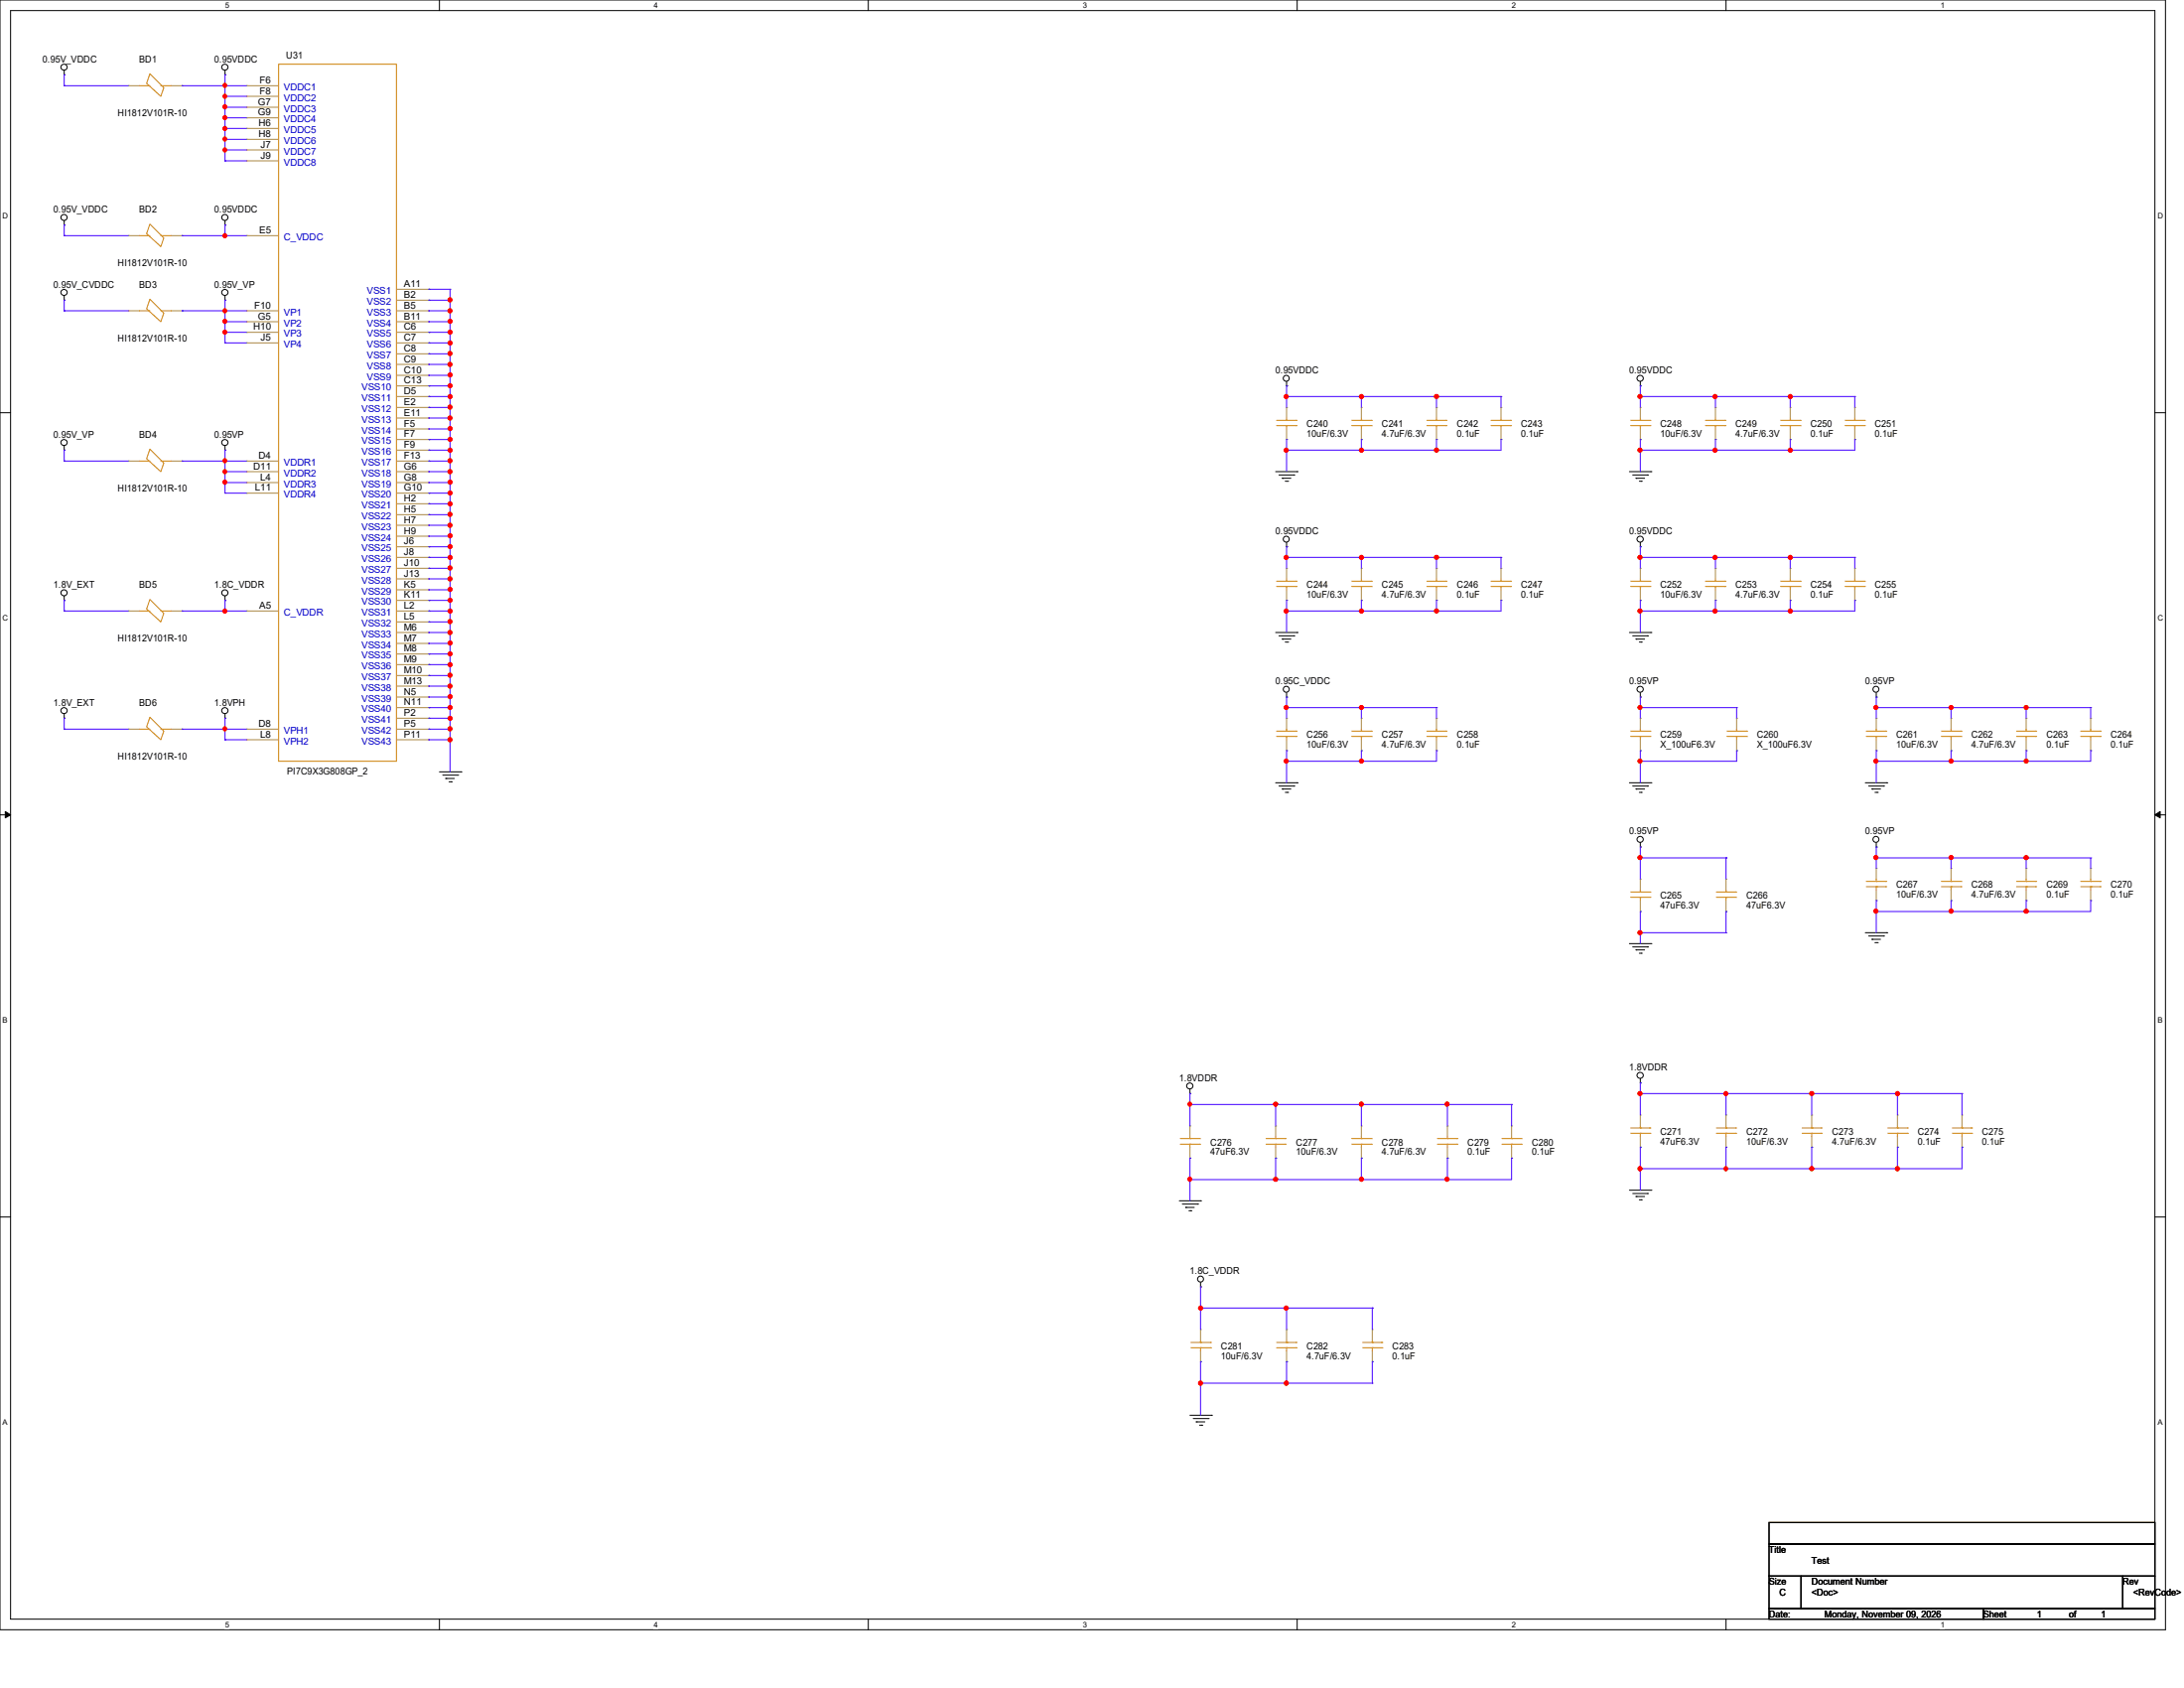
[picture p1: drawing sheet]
<svg xmlns="http://www.w3.org/2000/svg" width="279mm" height="216mm" viewBox="0 0 279 216" stroke-linecap="round" stroke-linejoin="round" font-family="sans-serif">
<path d="M0 0h277v208.4h-277zM1.4 1.4h274.3v205.7h-274.3z" fill="none" stroke="#000" stroke-width=".13"/>
<g fill="#fff">
<path d="M28.8 .1h.5v1.1h-.5z"/>
<path d="M28.8 207.2h.5v1.1h-.5z"/>
</g>
<path d="M56.2 0v1.4M56.2 207.1v1.3" fill="none" stroke="#000" stroke-width=".13"/>
<g fill="#fff">
<path d="M83.7 .1h.5v1.1h-.5z"/>
<path d="M83.7 207.2h.5v1.1h-.5z"/>
</g>
<path d="M111.1 0v1.4M111.1 207.1v1.3" fill="none" stroke="#000" stroke-width=".13"/>
<g fill="#fff">
<path d="M138.5 .1h.6v1.1h-.6z"/>
<path d="M138.5 207.2h.6v1.1h-.6z"/>
</g>
<path d="M165.9 0v1.4M165.9 207.1v1.3" fill="none" stroke="#000" stroke-width=".13"/>
<g fill="#fff">
<path d="M193.4 .1h.5v1.1h-.5z"/>
<path d="M193.4 207.2h.5v1.1h-.5z"/>
</g>
<path d="M220.8 0v1.4M220.8 207.1v1.3" fill="none" stroke="#000" stroke-width=".13"/>
<g fill="#fff">
<path d="M248.2 .1h.6v1.1h-.6z"/>
<path d="M248.2 207.2h.6v1.1h-.6z"/>
<path d="M.3 27.1h.8v1.1h-.8z"/>
<path d="M276 27.1h.7v1.1h-.7z"/>
<path d="M.3 78.5h.8v1.1h-.8z"/>
<path d="M276 78.5h.7v1.1h-.7z"/>
</g>
<path d="M0 52.8h1.4M275.7 52.8h1.3" fill="none" stroke="#000" stroke-width=".13"/>
<g fill="#fff">
<path d="M.3 129.9h.7v1.1h-.7z"/>
<path d="M276 129.9h.6v1.1h-.6z"/>
</g>
<path d="M0 104.2h1.4M275.7 104.2h1.3" fill="none" stroke="#000" stroke-width=".13"/>
<path d="M.7 103.8l.7 .4-.7 .4zM275.7 104.2l.7-.4v.8z" fill="#000" stroke="#000" stroke-width=".13"/>
<g fill="#fff">
<path d="M.3 181.4h.7v1.1h-.7z"/>
<path d="M276 181.4h.6v1.1h-.6z"/>
</g>
<g fill="none" stroke="#000" stroke-width=".13">
<path d="M8.2 9.6h.1M8.2 9v.6M28.8 9.6h.1M28.8 9v.6M8.2 28.8h.1M8.2 38.4h.1M8.2 28.2v.6M8.2 37.8v.6M28.8 28.8h.1M28.8 38.4h.1M28.8 28.2v.6M28.8 37.8v.6"/>
<path d="M8.2 57.6h.1M8.2 57v.6M28.8 57.6h.1M28.8 57v.6M164.6 49.4h.1M164.6 48.8v.6M209.8 49.4h.1M209.8 48.8v.6M8.2 76.8h.1M8.2 76.2v.6M28.8 76.8h.1M28.8 76.2v.6"/>
<path d="M163.2 60.3h2.7M163.6 60.7h1.9M164 61.2h.1M164 61.2h1.1M164.4 61.6h.3M164.6 69.9h.1M164.6 69.4v.5M164.7 61.6h.1M165.5 60.7h.1M165.9 60.3h.1M208.4 60.3h2.8M208.9 60.7h1.9"/>
<path d="M209.3 61.2h.1M209.3 61.2h1.1M209.7 61.6h.3M209.8 69.9h.1M209.8 69.4v.5M210 61.6h.1M210.8 60.7h.1M211.2 60.3h.1M8.2 91.9h.1M8.2 91.3v.6M28.8 91.9h.1M28.8 91.3v.6"/>
<path d="M56.2 98.7h2.8M56.6 99.1h1.9M57 99.6h.1M57 99.6h1.1M57.4 100h.3M57.7 100h.1M58.5 99.1h.1M59 98.7h.1M163.2 80.9h2.7M163.6 81.3h1.9M164 81.7h.1M164 81.7h1.1"/>
<path d="M164.4 82.1h.3M164.6 89.2h.1M164.6 88.6v.6M164.7 82.1h.1M165.5 81.3h.1M165.9 80.9h.1M208.4 80.9h2.8M208.9 81.3h1.9M209.3 81.7h.1M209.3 81.7h1.1M209.7 82.1h.3M209.8 89.2h.1"/>
<path d="M209.8 88.6v.6M210 82.1h.1M210.8 81.3h.1M211.2 80.9h.1M240 89.2h.1M240 88.6v.6M163.2 100.1h2.7M163.6 100.5h1.9M164 100.9h.1M164 100.9h1.1M164.4 101.3h.3M164.7 101.3h.1"/>
<path d="M165.5 100.5h.1M165.9 100.1h.1M208.4 100.1h2.8M208.9 100.5h1.9M209.3 100.9h.1M209.3 100.9h1.1M209.7 101.3h.3M209.8 108.3h.1M209.8 107.8v.5M210 101.3h.1M210.8 100.5h.1M211.2 100.1h.1"/>
<path d="M238.6 100.1h2.8M238.6 119.3h2.8M239.1 100.5h1.9M239.1 119.7h1.9M239.5 100.9h.1M239.5 100.9h1.1M239.9 101.3h.3M240 108.3h.1M240 107.8v.5M240.2 101.3h.1M241 100.5h.1M241 119.7h.1"/>
<path d="M241.4 100.1h.1M241.4 119.3h.1M152.2 139.9h.1M152.2 139.3v.6M208.4 120.7h2.8M208.9 121.1h1.9M209.3 121.5h.1M209.3 121.5h1.1M209.7 121.9h.3M209.8 138.5h.1M209.8 138v.5M210 121.9h.1"/>
<path d="M210.8 121.1h.1M211.2 120.7h.1M239.5 120.1h.1M239.5 120.1h1.1M239.9 120.6h.3M240.2 120.6h.1M0 155.7h1.4M150.9 153.6h2.7M151.3 154h1.9M151.7 154.4h.1M151.7 154.4h1.1M152.1 154.9h.3"/>
<path d="M152.4 154.9h.1M153.2 154h.1M153.6 153.6h.1M208.4 152.2h2.8M208.9 152.7h1.9M209.3 153h.1M209.3 153h1.1M209.7 153.5h.3M210 153.5h.1M210.8 152.7h.1M211.2 152.2h.1M275.7 155.7h1.3"/>
<path d="M153.6 164.6h.1M153.6 164v.6M152.2 181h2.8M152.7 181.4h1.9M153 181.9h.1M153 181.9h1.1M153.5 182.3h.3M153.8 182.3h.1M154.6 181.4h.1M155 181h.1M226.3 194.7h49.4v2.8h-49.4zM226.3 197.5h49.4v4.1h-49.4z"/>
<path d="M226.3 201.6h4.1v4.1h-4.1zM226.3 205.7h27.4v1.4h-27.4zM230.4 201.6h41.2v4.1h-41.2zM253.7 205.7h22v1.4h-22zM271.6 201.6h4.1v4.1h-4.1z"/>
<circle cx="8.2" cy="8.6" r=".39"/>
<circle cx="28.8" cy="8.6" r=".39"/>
<circle cx="8.2" cy="27.8" r=".39"/>
<circle cx="8.2" cy="37.4" r=".39"/>
<circle cx="28.8" cy="37.4" r=".39"/>
<circle cx="28.8" cy="27.8" r=".39"/>
<circle cx="8.2" cy="56.6" r=".39"/>
<circle cx="28.8" cy="56.6" r=".39"/>
<circle cx="164.5" cy="48.4" r=".38"/>
<circle cx="209.8" cy="48.4" r=".39"/>
<circle cx="8.2" cy="75.8" r=".39"/>
<circle cx="28.8" cy="75.8" r=".39"/>
<circle cx="164.5" cy="69" r=".38"/>
<circle cx="209.8" cy="69" r=".39"/>
<circle cx="8.2" cy="90.9" r=".39"/>
<circle cx="28.8" cy="90.9" r=".39"/>
<circle cx="164.5" cy="88.2" r=".38"/>
<circle cx="209.8" cy="88.2" r=".39"/>
<circle cx="240" cy="88.2" r=".38"/>
<circle cx="209.8" cy="107.4" r=".39"/>
<circle cx="240" cy="107.4" r=".38"/>
<circle cx="152.2" cy="138.9" r=".39"/>
<circle cx="209.8" cy="137.5" r=".39"/>
<circle cx="153.6" cy="163.6" r=".38"/>
</g>
<g fill="none" stroke="#cc8006" stroke-width=".13">
<path d="M17.8 11h1.4M19.2 9.4l1.8 1.8-.4 1.1-1.8-1.6zM20.6 11h1.3M35.6 8.2h15.1v89.2h-15.1zM17.8 30.1h1.4M17.8 39.8h1.4M19.2 28.7l1.8 1.7-.4 1.1-1.8-1.6zM19.2 38.3l1.8 1.7-.4 1.1-1.8-1.6zM20.6 30.1h1.3M20.6 39.8h1.3M17.8 59h1.4M19.2 57.4l1.8 1.8-.4 1.1-1.8-1.6z"/>
<path d="M20.6 59h1.3M163.3 54.4h2.5M163.3 53.8h2.5M164.6 53.8h.1M164.6 54.4h.1M164.6 53.5v.3M164.6 54.4v.5M165.8 54.4h.1M165.8 53.8h.1M172.9 54.4h2.5M172.9 53.8h2.5M174.2 53.8h.1"/>
<path d="M174.2 54.4h.1M174.2 53.5v.3M174.2 54.4v.5M175.4 54.4h.1M175.4 53.8h.1M182.5 54.4h2.5M182.5 53.8h2.5M183.8 53.8h.1M183.8 54.4h.1M183.8 53.5v.3M183.8 54.4v.5M185 54.4h.1"/>
<path d="M185 53.8h.1M190.8 54.4h2.5M190.8 53.8h2.5M192 53.8h.1M192 54.4h.1M192 53.5v.3M192 54.4v.5M193.3 54.4h.1M193.3 53.8h.1M208.6 54.4h2.5M208.6 53.8h2.5M209.8 53.8h.1"/>
<path d="M209.8 54.4h.1M209.8 53.5v.3M209.8 54.4v.5M211.1 54.4h.1M211.1 53.8h.1M218.2 54.4h2.5M218.2 53.8h2.5M219.5 53.8h.1M219.5 54.4h.1M219.5 53.5v.3M219.5 54.4v.5M220.7 54.4h.1"/>
<path d="M220.7 53.8h.1M227.8 54.4h2.5M227.8 53.8h2.5M229 53.8h.1M229 54.4h.1M229 53.5v.3M229 54.4v.5M230.3 54.4h.1M230.3 53.8h.1M236.1 54.4h2.4M236.1 53.8h2.4M237.3 53.8h.1"/>
<path d="M237.3 54.4h.1M237.3 53.5v.3M237.3 54.4v.5M238.5 54.4h.1M238.5 53.8h.1M17.8 78.1h1.4M19.2 76.7l1.8 1.7-.4 1.1-1.8-1.6zM20.6 78.1h1.3M163.3 75h2.5M163.3 74.3h2.5M164.6 74.3h.1M164.6 75h.1"/>
<path d="M164.6 74v.3M164.6 75v.4M165.8 75h.1M165.8 74.3h.1M172.9 75h2.5M172.9 74.3h2.5M174.2 74.3h.1M174.2 75h.1M174.2 74v.3M174.2 75v.4M175.4 75h.1M175.4 74.3h.1"/>
<path d="M182.5 75h2.5M182.5 74.3h2.5M183.8 74.3h.1M183.8 75h.1M183.8 74v.3M183.8 75v.4M185 75h.1M185 74.3h.1M190.8 75h2.5M190.8 74.3h2.5M192 74.3h.1M192 75h.1"/>
<path d="M192 74v.3M192 75v.4M193.3 75h.1M193.3 74.3h.1M208.6 75h2.5M208.6 74.3h2.5M209.8 74.3h.1M209.8 75h.1M209.8 74v.3M209.8 75v.4M211.1 75h.1M211.1 74.3h.1"/>
<path d="M218.2 75h2.5M218.2 74.3h2.5M219.5 74.3h.1M219.5 75h.1M219.5 74v.3M219.5 75v.4M220.7 75h.1M220.7 74.3h.1M227.8 75h2.5M227.8 74.3h2.5M229 74.3h.1M229 75h.1"/>
<path d="M229 74v.3M229 75v.4M230.3 75h.1M230.3 74.3h.1M236.1 75h2.4M236.1 74.3h2.4M237.3 74.3h.1M237.3 75h.1M237.3 74v.3M237.3 75v.4M238.5 75h.1M238.5 74.3h.1"/>
<path d="M17.8 93.3h1.4M19.2 91.7l1.8 1.8-.4 1.1-1.8-1.6zM20.6 93.3h1.3M163.3 94.2h2.5M163.3 93.5h2.5M164.6 93.5h.1M164.6 94.2h.1M164.6 93.3v.2M164.6 94.2v.4M165.8 94.2h.1M165.8 93.5h.1M172.9 94.2h2.5"/>
<path d="M172.9 93.5h2.5M174.2 93.5h.1M174.2 94.2h.1M174.2 93.3v.2M174.2 94.2v.4M175.4 94.2h.1M175.4 93.5h.1M182.5 94.2h2.5M182.5 93.5h2.5M183.8 93.5h.1M183.8 94.2h.1M183.8 93.3v.2"/>
<path d="M183.8 94.2v.4M185 94.2h.1M185 93.5h.1M208.6 94.2h2.5M208.6 93.5h2.5M209.8 93.5h.1M209.8 94.2h.1M209.8 93.3v.2M209.8 94.2v.4M211.1 94.2h.1M211.1 93.5h.1M220.9 94.2h2.5"/>
<path d="M220.9 93.5h2.5M222.2 93.5h.1M222.2 94.2h.1M222.2 93.3v.2M222.2 94.2v.4M223.4 94.2h.1M223.4 93.5h.1M238.8 94.2h2.5M238.8 93.5h2.5M240 93.5h.1M240 94.2h.1M240 93.3v.2"/>
<path d="M240 94.2v.4M241.3 94.2h.1M241.3 93.5h.1M248.4 94.2h2.5M248.4 93.5h2.5M249.6 93.5h.1M249.6 94.2h.1M249.6 93.3v.2M249.6 94.2v.4M250.9 94.2h.1M250.9 93.5h.1M258 94.2h2.4"/>
<path d="M258 93.5h2.4M259.2 93.5h.1M259.2 94.2h.1M259.2 93.3v.2M259.2 94.2v.4M260.4 94.2h.1M260.4 93.5h.1M266.2 94.2h2.5M266.2 93.5h2.5M267.5 93.5h.1M267.5 94.2h.1M267.5 93.3v.2"/>
<path d="M267.5 94.2v.4M268.7 94.2h.1M268.7 93.5h.1M208.6 114.8h2.5M208.6 114.1h2.5M209.8 114.1h.1M209.8 114.8h.1M209.8 113.8v.3M209.8 114.8v.4M211.1 114.8h.1M211.1 114.1h.1M219.6 114.8h2.4"/>
<path d="M219.6 114.1h2.4M220.8 114.1h.1M220.8 114.8h.1M220.8 113.8v.3M220.8 114.8v.4M222 114.8h.1M222 114.1h.1M238.8 113.4h2.5M238.8 112.7h2.5M240 112.7h.1M240 113.4h.1M240 112.4v.3"/>
<path d="M240 113.4v.4M241.3 113.4h.1M241.3 112.7h.1M248.4 113.4h2.5M248.4 112.7h2.5M249.6 112.7h.1M249.6 113.4h.1M249.6 112.4v.3M249.6 113.4v.4M250.9 113.4h.1M250.9 112.7h.1M258 113.4h2.4"/>
<path d="M258 112.7h2.4M259.2 112.7h.1M259.2 113.4h.1M259.2 112.4v.3M259.2 113.4v.4M260.4 113.4h.1M260.4 112.7h.1M266.2 113.4h2.5M266.2 112.7h2.5M267.5 112.7h.1M267.5 113.4h.1M267.5 112.4v.3"/>
<path d="M267.5 113.4v.4M268.7 113.4h.1M268.7 112.7h.1M151 146.3h2.5M151 145.6h2.5M152.2 145.6h.1M152.2 146.3h.1M152.2 145.4v.2M152.2 146.3v.4M153.5 146.3h.1M153.5 145.6h.1M162 146.3h2.4"/>
<path d="M162 145.6h2.4M163.2 145.6h.1M163.2 146.3h.1M163.2 145.4v.2M163.2 146.3v.4M164.4 146.3h.1M164.4 145.6h.1M172.9 146.3h2.5M172.9 145.6h2.5M174.2 145.6h.1M174.2 146.3h.1M174.2 145.4v.2"/>
<path d="M174.2 146.3v.4M175.4 146.3h.1M175.4 145.6h.1M183.9 146.3h2.5M183.9 145.6h2.5M185.2 145.6h.1M185.2 146.3h.1M185.2 145.4v.2M185.2 146.3v.4M186.4 146.3h.1M186.4 145.6h.1M192.2 146.3h2.4"/>
<path d="M192.2 145.6h2.4M193.4 145.6h.1M193.4 146.3h.1M193.4 145.4v.2M193.4 146.3v.4M194.6 146.3h.1M194.6 145.6h.1M208.6 144.9h2.5M208.6 144.3h2.5M209.8 144.3h.1M209.8 144.9h.1M209.8 144v.3"/>
<path d="M209.8 144.9v.5M211.1 144.9h.1M211.1 144.3h.1M219.6 144.9h2.4M219.6 144.3h2.4M220.8 144.3h.1M220.8 144.9h.1M220.8 144v.3M220.8 144.9v.5M222 144.9h.1M222 144.3h.1M230.5 144.9h2.5"/>
<path d="M230.5 144.3h2.5M231.8 144.3h.1M231.8 144.9h.1M231.8 144v.3M231.8 144.9v.5M233 144.9h.1M233 144.3h.1M241.5 144.9h2.5M241.5 144.3h2.5M242.7 144.3h.1M242.7 144.9h.1M242.7 144v.3"/>
<path d="M242.7 144.9v.5M244 144.9h.1M244 144.3h.1M249.8 144.9h2.4M249.8 144.3h2.4M251 144.3h.1M251 144.9h.1M251 144v.3M251 144.9v.5M252.2 144.9h.1M252.2 144.3h.1M152.4 172.4h2.5"/>
<path d="M152.4 171.7h2.5M153.6 171.7h.1M153.6 172.4h.1M153.6 171.4v.3M153.6 172.4v.4M154.9 172.4h.1M154.9 171.7h.1M163.3 172.4h2.5M163.3 171.7h2.5M164.6 171.7h.1M164.6 172.4h.1M164.6 171.4v.3"/>
<path d="M164.6 172.4v.4M165.8 172.4h.1M165.8 171.7h.1M174.3 172.4h2.5M174.3 171.7h2.5M175.6 171.7h.1M175.6 172.4h.1M175.6 171.4v.3M175.6 172.4v.4M176.8 172.4h.1M176.8 171.7h.1"/>
</g>
<g fill="none" stroke="#a84" stroke-width=".13">
<path d="M16.4 11h.1M16.4 11h1.4M21.9 11h1.4M23.3 11h.1M31.5 11h.1M31.5 12.3h.1M31.5 13.7h.1M31.5 15.1h.1M31.5 16.4h.1M31.5 17.8h.1M31.5 19.2h.1M31.5 11h4.1"/>
<path d="M31.5 12.3h4.1M31.5 13.7h4.1M31.5 15.1h4.1M31.5 16.4h4.1M31.5 17.8h4.1M31.5 19.2h4.1M16.4 30.1h.1M16.4 39.8h.1M16.4 30.1h1.4M16.4 39.8h1.4M21.9 30.1h1.4M21.9 39.8h1.4"/>
<path d="M23.3 30.1h.1M23.3 39.8h.1M31.5 20.6h.1M31.5 30.1h.1M31.5 39.8h.1M31.5 30.1h4.1M31.5 39.8h4.1M31.5 20.6h4.1M50.7 39.8h4.2M50.7 37h4.2M50.7 38.4h4.2M54.9 37h.1"/>
<path d="M54.9 38.4h.1M54.9 39.8h.1M16.4 59h.1M16.4 59h1.4M21.9 59h1.4M23.3 59h.1M31.5 41.1h.1M31.5 42.5h.1M31.5 43.9h.1M31.5 59h.1M31.5 59h4.1M31.5 41.1h4.1"/>
<path d="M31.5 42.5h4.1M31.5 43.9h4.1M50.7 59h4.2M50.7 41.1h4.2M50.7 42.5h4.2M50.7 43.9h4.2M50.7 45.3h4.2M50.7 46.6h4.2M50.7 48h4.2M50.7 49.4h4.2M50.7 50.7h4.2M50.7 52.1h4.2"/>
<path d="M50.7 53.5h4.2M50.7 54.9h4.2M50.7 56.2h4.2M50.7 57.6h4.2M54.9 41.1h.1M54.9 42.5h.1M54.9 43.9h.1M54.9 45.3h.1M54.9 46.6h.1M54.9 48h.1M54.9 49.4h.1M54.9 50.7h.1"/>
<path d="M54.9 52.1h.1M54.9 53.5h.1M54.9 54.9h.1M54.9 56.2h.1M54.9 57.6h.1M54.9 59h.1M164.6 52.1h.1M164.6 56.2h.1M164.6 52.1v1.4M164.6 54.9v1.3M174.2 52.1h.1M174.2 56.2h.1"/>
<path d="M174.2 52.1v1.4M174.2 54.9v1.3M183.8 52.1h.1M183.8 56.2h.1M183.8 52.1v1.4M183.8 54.9v1.3M192 52.1h.1M192 56.2h.1M192 52.1v1.4M192 54.9v1.3M209.8 52.1h.1M209.8 56.2h.1"/>
<path d="M209.8 52.1v1.4M209.8 54.9v1.3M219.5 52.1h.1M219.5 56.2h.1M219.5 52.1v1.4M219.5 54.9v1.3M229 52.1h.1M229 56.2h.1M229 52.1v1.4M229 54.9v1.3M237.3 52.1h.1M237.3 56.2h.1"/>
<path d="M237.3 52.1v1.4M237.3 54.9v1.3M16.4 78.1h.1M16.4 78.1h1.4M21.9 78.1h1.4M23.3 78.1h.1M31.5 60.3h.1M31.5 61.7h.1M31.5 63.1h.1M31.5 78.1h.1M31.5 78.1h4.1M31.5 60.3h4.1"/>
<path d="M31.5 61.7h4.1M31.5 63.1h4.1M50.7 78.1h4.2M50.7 60.3h4.2M50.7 61.7h4.2M50.7 63.1h4.2M50.7 64.4h4.2M50.7 65.8h4.2M50.7 67.2h4.2M50.7 68.6h4.2M50.7 69.9h4.2M50.7 71.3h4.2"/>
<path d="M50.7 72.7h4.2M50.7 74h4.2M50.7 75.4h4.2M50.7 76.8h4.2M50.7 79.5h4.2M54.9 60.3h.1M54.9 61.7h.1M54.9 63.1h.1M54.9 64.4h.1M54.9 65.8h.1M54.9 67.2h.1M54.9 68.6h.1"/>
<path d="M54.9 69.9h.1M54.9 71.3h.1M54.9 72.7h.1M54.9 74h.1M54.9 75.4h.1M54.9 76.8h.1M54.9 78.1h.1M54.9 79.5h.1M164.6 72.7h.1M164.6 76.8h.1M164.6 72.7v1.3M164.6 75.4v1.4"/>
<path d="M174.2 72.7h.1M174.2 76.8h.1M174.2 72.7v1.3M174.2 75.4v1.4M183.8 72.7h.1M183.8 76.8h.1M183.8 72.7v1.3M183.8 75.4v1.4M192 72.7h.1M192 76.8h.1M192 72.7v1.3M192 75.4v1.4"/>
<path d="M209.8 72.7h.1M209.8 76.8h.1M209.8 72.7v1.3M209.8 75.4v1.4M219.5 72.7h.1M219.5 76.8h.1M219.5 72.7v1.3M219.5 75.4v1.4M229 72.7h.1M229 76.8h.1M229 72.7v1.3M229 75.4v1.4"/>
<path d="M237.3 72.7h.1M237.3 76.8h.1M237.3 72.7v1.3M237.3 75.4v1.4M16.4 93.3h.1M16.4 93.3h1.4M21.9 93.3h1.4M23.3 93.3h.1M31.5 93.3h.1M31.5 94.6h.1M31.5 93.3h4.1M31.5 94.6h4.1"/>
<path d="M50.7 93.3h4.2M50.7 94.6h4.2M50.7 80.9h4.2M50.7 82.3h4.2M50.7 83.7h4.2M50.7 85h4.2M50.7 86.4h4.2M50.7 87.8h4.2M50.7 89.2h4.2M50.7 90.5h4.2M50.7 91.9h4.2M54.9 80.9h.1"/>
<path d="M54.9 82.3h.1M54.9 83.7h.1M54.9 85h.1M54.9 86.4h.1M54.9 87.8h.1M54.9 89.2h.1M54.9 90.5h.1M54.9 91.9h.1M54.9 93.3h.1M54.9 94.6h.1M164.6 91.9h.1M164.6 96h.1"/>
<path d="M164.6 91.9v1.4M164.6 94.6v1.4M174.2 91.9h.1M174.2 96h.1M174.2 91.9v1.4M174.2 94.6v1.4M183.8 91.9h.1M183.8 96h.1M183.8 91.9v1.4M183.8 94.6v1.4M209.8 91.9h.1M209.8 96h.1"/>
<path d="M209.8 91.9v1.4M209.8 94.6v1.4M222.2 91.9h.1M222.2 96h.1M222.2 91.9v1.4M222.2 94.6v1.4M240 91.9h.1M240 96h.1M240 91.9v1.4M240 94.6v1.4M249.6 91.9h.1M249.6 96h.1"/>
<path d="M249.6 91.9v1.4M249.6 94.6v1.4M259.2 91.9h.1M259.2 96h.1M259.2 91.9v1.4M259.2 94.6v1.4M267.5 91.9h.1M267.5 96h.1M267.5 91.9v1.4M267.5 94.6v1.4M209.8 112.4h.1M209.8 116.6h.1"/>
<path d="M209.8 112.4v1.4M209.8 115.2v1.4M220.8 112.4h.1M220.8 116.6h.1M220.8 112.4v1.4M220.8 115.2v1.4M240 111.1h.1M240 115.2h.1M240 111.1v1.3M240 113.8v1.4M249.6 111.1h.1M249.6 115.2h.1"/>
<path d="M249.6 111.1v1.3M249.6 113.8v1.4M259.2 111.1h.1M259.2 115.2h.1M259.2 111.1v1.3M259.2 113.8v1.4M267.5 111.1h.1M267.5 115.2h.1M267.5 111.1v1.3M267.5 113.8v1.4M152.2 144h.1M152.2 148.1h.1"/>
<path d="M152.2 144v1.4M152.2 146.7v1.4M163.2 144h.1M163.2 148.1h.1M163.2 144v1.4M163.2 146.7v1.4M174.2 144h.1M174.2 148.1h.1M174.2 144v1.4M174.2 146.7v1.4M185.2 144h.1M185.2 148.1h.1"/>
<path d="M185.2 144v1.4M185.2 146.7v1.4M193.4 144h.1M193.4 148.1h.1M193.4 144v1.4M193.4 146.7v1.4M209.8 142.6h.1M209.8 146.7h.1M209.8 142.6v1.4M209.8 145.4v1.3M220.8 142.6h.1M220.8 146.7h.1"/>
<path d="M220.8 142.6v1.4M220.8 145.4v1.3M231.8 142.6h.1M231.8 146.7h.1M231.8 142.6v1.4M231.8 145.4v1.3M242.7 142.6h.1M242.7 146.7h.1M242.7 142.6v1.4M242.7 145.4v1.3M251 142.6h.1M251 146.7h.1"/>
<path d="M251 142.6v1.4M251 145.4v1.3M153.6 170.1h.1M153.6 174.2h.1M153.6 170.1v1.3M153.6 172.8v1.4M164.6 170.1h.1M164.6 174.2h.1M164.6 170.1v1.3M164.6 172.8v1.4M175.6 170.1h.1M175.6 174.2h.1"/>
<path d="M175.6 170.1v1.3M175.6 172.8v1.4"/>
</g>
<g fill="none" stroke="#4200ff" stroke-width=".13">
<path d="M8.2 11h.1M8.2 9.6h.1M8.2 11h8.2M8.2 9.6v1.4M23.3 11h.1M23.3 11h8.2M28.8 9.6h.1M28.8 11h.1M28.8 12.3h.1M28.8 13.7h.1M28.8 15.1h.1M28.8 16.4h.1"/>
<path d="M28.8 17.8h.1M28.8 19.2h.1M28.8 9.6v11M28.8 12.3h2.7M28.8 13.7h2.7M28.8 15.1h2.7M28.8 16.4h2.7M28.8 17.8h2.7M28.8 19.2h2.7M8.2 30.1h.1M8.2 28.8h.1M8.2 38.4h.1"/>
<path d="M8.2 39.8h.1M8.2 28.8v1.3M8.2 38.4v1.4M8.2 30.1h8.2M8.2 39.8h8.2M23.3 30.1h.1M23.3 39.8h.1M23.3 30.1h8.2M23.3 39.8h8.2M28.8 20.6h.1M28.8 28.8h.1M28.8 30.1h.1"/>
<path d="M28.8 38.4h.1M28.8 39.8h.1M28.8 28.8v1.3M28.8 38.4v5.5M28.8 20.6h2.7M54.9 37h.1M54.9 38.4h.1M54.9 39.8h.1M54.9 39.8h2.7M54.9 37h2.7M54.9 38.4h2.7M57.6 37h.1"/>
<path d="M57.6 38.4h.1M57.6 39.8h.1M57.6 37v61.7M8.2 57.6h.1M8.2 59h.1M8.2 57.6v1.4M8.2 59h8.2M23.3 59h.1M23.3 59h8.2M28.8 43.9h.1M28.8 42.5h.1M28.8 41.1h.1"/>
<path d="M28.8 57.6h.1M28.8 59h.1M28.8 57.6v5.5M28.8 43.9h2.7M28.8 42.5h2.7M28.8 41.1h2.7M54.9 41.1h.1M54.9 42.5h.1M54.9 43.9h.1M54.9 45.3h.1M54.9 46.6h.1M54.9 48h.1"/>
<path d="M54.9 49.4h.1M54.9 50.7h.1M54.9 52.1h.1M54.9 53.5h.1M54.9 54.9h.1M54.9 56.2h.1M54.9 57.6h.1M54.9 59h.1M54.9 43.9h2.7M54.9 42.5h2.7M54.9 41.1h2.7M54.9 59h2.7"/>
<path d="M54.9 57.6h2.7M54.9 50.7h2.7M54.9 45.3h2.7M54.9 46.6h2.7M54.9 48h2.7M54.9 49.4h2.7M54.9 52.1h2.7M54.9 53.5h2.7M54.9 54.9h2.7M54.9 56.2h2.7M57.6 41.1h.1M57.6 42.5h.1"/>
<path d="M57.6 43.9h.1M57.6 45.3h.1M57.6 46.6h.1M57.6 48h.1M57.6 49.4h.1M57.6 50.7h.1M57.6 52.1h.1M57.6 53.5h.1M57.6 54.9h.1M57.6 56.2h.1M57.6 57.6h.1M57.6 59h.1"/>
<path d="M164.6 49.4h.1M164.6 56.2h.1M164.6 57.6h.1M164.6 50.7h.1M164.6 49.4v2.7M164.6 56.2v4.1M164.6 50.7h27.4M174.2 56.2h.1M174.2 57.6h.1M174.2 50.7h.1M174.2 50.7v1.4M174.2 56.2v1.4"/>
<path d="M183.8 56.2h.1M183.8 57.6h.1M183.8 50.7h.1M183.8 50.7v1.4M183.8 56.2v1.4M192 56.2h.1M192 50.7h.1M192 56.2v1.4h-27.4M192 50.7v1.4M209.8 49.4h.1M209.8 50.7h.1M209.8 56.2h.1"/>
<path d="M209.8 57.6h.1M209.8 50.7h27.5M209.8 49.4v2.7M209.8 56.2v4.1M219.5 50.7h.1M219.5 56.2h.1M219.5 57.6h.1M219.5 50.7v1.4M219.5 56.2v1.4M229 50.7h.1M229 56.2h.1M229 57.6h.1"/>
<path d="M229 50.7v1.4M229 56.2v1.4M237.3 50.7h.1M237.3 56.2h.1M237.3 56.2v1.4h-27.5M237.3 50.7v1.4M8.2 78.1h.1M8.2 76.8h.1M8.2 76.8v1.3M8.2 78.1h8.2M23.3 78.1h.1M23.3 78.1h8.2"/>
<path d="M28.8 63.1h.1M28.8 61.7h.1M28.8 60.3h.1M28.8 76.8h.1M28.8 78.1h.1M28.8 76.8v1.3M28.8 63.1h2.7M28.8 61.7h2.7M28.8 60.3h2.7M54.9 60.3h.1M54.9 61.7h.1M54.9 63.1h.1"/>
<path d="M54.9 64.4h.1M54.9 65.8h.1M54.9 67.2h.1M54.9 68.6h.1M54.9 69.9h.1M54.9 71.3h.1M54.9 72.7h.1M54.9 74h.1M54.9 75.4h.1M54.9 76.8h.1M54.9 78.1h.1M54.9 79.5h.1"/>
<path d="M54.9 63.1h2.7M54.9 61.7h2.7M54.9 60.3h2.7M54.9 78.1h2.7M54.9 71.3h2.7M54.9 64.4h2.7M54.9 65.8h2.7M54.9 67.2h2.7M54.9 68.6h2.7M54.9 69.9h2.7M54.9 72.7h2.7M54.9 74h2.7"/>
<path d="M54.9 75.4h2.7M54.9 76.8h2.7M54.9 79.5h2.7M57.6 60.3h.1M57.6 61.7h.1M57.6 63.1h.1M57.6 64.4h.1M57.6 65.8h.1M57.6 67.2h.1M57.6 68.6h.1M57.6 69.9h.1M57.6 71.3h.1"/>
<path d="M57.6 72.7h.1M57.6 74h.1M57.6 75.4h.1M57.6 76.8h.1M57.6 78.1h.1M57.6 79.5h.1M164.6 69.9h.1M164.6 71.3h.1M164.6 76.8h.1M164.6 78.1h.1M164.6 69.9v2.8M164.6 76.8v4.1"/>
<path d="M164.6 71.3h27.4M174.2 71.3h.1M174.2 76.8h.1M174.2 78.1h.1M174.2 71.3v1.4M174.2 76.8v1.3M183.8 71.3h.1M183.8 76.8h.1M183.8 78.1h.1M183.8 71.3v1.4M183.8 76.8v1.3M192 71.3h.1"/>
<path d="M192 76.8h.1M192 76.8v1.3h-27.4M192 71.3v1.4M209.8 69.9h.1M209.8 71.3h.1M209.8 76.8h.1M209.8 78.1h.1M209.8 71.3h27.5M209.8 69.9v2.8M209.8 76.8v4.1M219.5 71.3h.1M219.5 76.8h.1"/>
<path d="M219.5 78.1h.1M219.5 71.3v1.4M219.5 76.8v1.3M229 71.3h.1M229 76.8h.1M229 78.1h.1M229 71.3v1.4M229 76.8v1.3M237.3 71.3h.1M237.3 76.8h.1M237.3 76.8v1.3h-27.5M237.3 71.3v1.4"/>
<path d="M8.2 91.9h.1M8.2 93.3h.1M8.2 91.9v1.4M8.2 93.3h8.2M23.3 93.3h.1M23.3 93.3h8.2M28.8 91.9h.1M28.8 94.6h.1M28.8 93.3h.1M28.8 91.9v2.7M28.8 94.6h2.7M54.9 94.6h.1"/>
<path d="M54.9 93.3h.1M54.9 91.9h.1M54.9 90.5h.1M54.9 89.2h.1M54.9 87.8h.1M54.9 86.4h.1M54.9 85h.1M54.9 83.7h.1M54.9 82.3h.1M54.9 80.9h.1M54.9 93.3h2.7M54.9 94.6h2.7"/>
<path d="M54.9 90.5h2.7M54.9 91.9h2.7M54.9 89.2h2.7M54.9 87.8h2.7M54.9 86.4h2.7M54.9 85h2.7M54.9 83.7h2.7M54.9 82.3h2.7M54.9 80.9h2.7M57.6 94.6h.1M57.6 93.3h.1M57.6 91.9h.1"/>
<path d="M57.6 90.5h.1M57.6 89.2h.1M57.6 87.8h.1M57.6 86.4h.1M57.6 85h.1M57.6 83.7h.1M57.6 82.3h.1M57.6 80.9h.1M164.6 89.2h.1M164.6 90.5h.1M164.6 96h.1M164.6 97.4h.1"/>
<path d="M164.6 89.2v2.7M164.6 96v4.1M164.6 90.5h19.2M174.2 90.5h.1M174.2 96h.1M174.2 97.4h.1M174.2 90.5v1.4M174.2 96v1.4M183.8 90.5h.1M183.8 96h.1M183.8 90.5v1.4M183.8 96v1.4h-19.2"/>
<path d="M209.8 89.2h.1M209.8 96h.1M209.8 97.4h.1M209.8 90.5h.1M209.8 89.2v2.7M209.8 96v4.1M209.8 90.5h12.4M222.2 96h.1M222.2 90.5h.1M222.2 96v1.4h-12.4M222.2 90.5v1.4M240 89.2h.1"/>
<path d="M240 90.5h.1M240 96h.1M240 97.4h.1M240 90.5h27.5M240 89.2v2.7M240 96v4.1M249.6 90.5h.1M249.6 96h.1M249.6 97.4h.1M249.6 90.5v1.4M249.6 96v1.4M259.2 90.5h.1"/>
<path d="M259.2 96h.1M259.2 97.4h.1M259.2 90.5v1.4M259.2 96v1.4M267.5 90.5h.1M267.5 96h.1M267.5 96v1.4h-27.5M267.5 90.5v1.4M209.8 108.3h.1M209.8 116.6h.1M209.8 109.7h.1M209.8 119.3h.1"/>
<path d="M209.8 108.3v4.1M209.8 116.6v4.1M209.8 109.7h11M209.8 119.3h11M220.8 109.7h.1M220.8 116.6h.1M220.8 119.3h.1M220.8 109.7v2.7M220.8 116.6v2.7M240 108.3h.1M240 109.7h.1M240 115.2h.1"/>
<path d="M240 116.6h.1M240 108.3v2.8M240 115.2v4.1M240 109.7h27.5M249.6 109.7h.1M249.6 115.2h.1M249.6 116.6h.1M249.6 109.7v1.4M249.6 115.2v1.4M259.2 109.7h.1M259.2 115.2h.1M259.2 116.6h.1"/>
<path d="M259.2 109.7v1.4M259.2 115.2v1.4M267.5 109.7h.1M267.5 115.2h.1M267.5 109.7v1.4M267.5 115.2v1.4h-27.5M152.2 139.9h.1M152.2 139.9v4.1M209.8 138.5h.1M209.8 139.9h.1M209.8 138.5v4.1M209.8 139.9h41.2"/>
<path d="M220.8 139.9h.1M220.8 139.9v2.7M231.8 139.9h.1M231.8 139.9v2.7M242.7 139.9h.1M242.7 139.9v2.7M251 139.9h.1M251 139.9v2.7M152.2 141.3h.1M152.2 148.1h.1M152.2 150.9h.1M152.2 148.1v5.5"/>
<path d="M152.2 141.3h41.2M163.2 141.3h.1M163.2 148.1h.1M163.2 150.9h.1M163.2 141.3v2.7M163.2 148.1v2.8M174.2 141.3h.1M174.2 148.1h.1M174.2 150.9h.1M174.2 141.3v2.7M174.2 148.1v2.8M185.2 141.3h.1"/>
<path d="M185.2 148.1h.1M185.2 150.9h.1M185.2 141.3v2.7M185.2 148.1v2.8M193.4 141.3h.1M193.4 148.1h.1M193.4 141.3v2.7M193.4 148.1v2.8h-41.2M209.8 146.7h.1M209.8 149.5h.1M209.8 146.7v5.5M220.8 149.5h.1"/>
<path d="M220.8 146.7h.1M220.8 146.7v2.8M231.8 149.5h.1M231.8 146.7h.1M231.8 146.7v2.8M242.7 149.5h.1M242.7 146.7h.1M242.7 146.7v2.8M251 146.7h.1M251 146.7v2.8h-41.2M153.6 164.6h.1M153.6 174.2h.1"/>
<path d="M153.6 167.3h.1M153.6 176.9h.1M153.6 164.6v5.5M153.6 174.2v6.8M153.6 167.3h22M153.6 176.9h22M164.6 167.3h.1M164.6 174.2h.1M164.6 176.9h.1M164.6 167.3v2.8M164.6 174.2v2.7M175.6 174.2h.1"/>
<path d="M175.6 176.9h.1M175.6 167.3h.1M175.6 167.3v2.8M175.6 174.2v2.7"/>
</g>
<g fill="#f00" stroke="#f00" stroke-width=".13">
<circle cx="28.8" cy="10.9" r=".24"/>
<circle cx="28.8" cy="12.3" r=".24"/>
<circle cx="28.8" cy="15" r=".24"/>
<circle cx="28.8" cy="13.7" r=".24"/>
<circle cx="28.8" cy="17.8" r=".24"/>
<circle cx="28.8" cy="16.4" r=".24"/>
<circle cx="28.8" cy="19.2" r=".24"/>
<circle cx="28.8" cy="30.1" r=".24"/>
<circle cx="28.8" cy="41.1" r=".24"/>
<circle cx="28.8" cy="39.7" r=".24"/>
<circle cx="28.8" cy="42.5" r=".24"/>
<circle cx="28.8" cy="58.9" r=".24"/>
<circle cx="28.8" cy="61.7" r=".24"/>
<circle cx="28.8" cy="60.3" r=".24"/>
<circle cx="28.8" cy="78.1" r=".24"/>
<circle cx="28.8" cy="93.2" r=".24"/>
<circle cx="164.5" cy="57.6" r=".25"/>
<circle cx="183.8" cy="57.6" r=".25"/>
<circle cx="174.2" cy="57.6" r=".25"/>
<circle cx="164.5" cy="50.7" r=".25"/>
<circle cx="183.8" cy="50.7" r=".25"/>
<circle cx="174.2" cy="50.7" r=".25"/>
<circle cx="164.5" cy="71.3" r=".25"/>
<circle cx="183.8" cy="71.3" r=".25"/>
<circle cx="174.2" cy="71.3" r=".25"/>
<circle cx="164.5" cy="78.1" r=".25"/>
<circle cx="183.8" cy="78.1" r=".25"/>
<circle cx="174.2" cy="78.1" r=".25"/>
<circle cx="209.8" cy="50.7" r=".25"/>
<circle cx="229" cy="50.7" r=".25"/>
<circle cx="219.4" cy="50.7" r=".25"/>
<circle cx="209.8" cy="57.6" r=".25"/>
<circle cx="229" cy="57.6" r=".25"/>
<circle cx="219.4" cy="57.6" r=".25"/>
<circle cx="209.8" cy="71.3" r=".25"/>
<circle cx="229" cy="71.3" r=".25"/>
<circle cx="219.4" cy="71.3" r=".25"/>
<circle cx="209.8" cy="78.1" r=".25"/>
<circle cx="229" cy="78.1" r=".25"/>
<circle cx="219.4" cy="78.1" r=".25"/>
<circle cx="164.5" cy="90.5" r=".25"/>
<circle cx="174.2" cy="90.5" r=".25"/>
<circle cx="164.5" cy="97.3" r=".25"/>
<circle cx="174.2" cy="97.3" r=".25"/>
<circle cx="209.8" cy="97.3" r=".25"/>
<circle cx="209.8" cy="90.5" r=".25"/>
<circle cx="249.6" cy="90.5" r=".25"/>
<circle cx="240" cy="90.5" r=".25"/>
<circle cx="259.2" cy="90.5" r=".25"/>
<circle cx="249.6" cy="97.3" r=".25"/>
<circle cx="240" cy="97.3" r=".25"/>
<circle cx="259.2" cy="97.3" r=".25"/>
<circle cx="209.8" cy="109.7" r=".25"/>
<circle cx="209.8" cy="119.3" r=".25"/>
<circle cx="249.6" cy="109.7" r=".25"/>
<circle cx="240" cy="109.7" r=".25"/>
<circle cx="259.2" cy="109.7" r=".25"/>
<circle cx="249.6" cy="116.5" r=".25"/>
<circle cx="240" cy="116.5" r=".25"/>
<circle cx="259.2" cy="116.5" r=".25"/>
<circle cx="209.8" cy="139.9" r=".25"/>
<circle cx="209.8" cy="149.5" r=".25"/>
<circle cx="220.8" cy="149.5" r=".24"/>
<circle cx="231.8" cy="149.5" r=".25"/>
<circle cx="220.8" cy="139.9" r=".24"/>
<circle cx="231.8" cy="139.9" r=".25"/>
<circle cx="242.7" cy="139.9" r=".25"/>
<circle cx="242.7" cy="149.5" r=".25"/>
<circle cx="152.2" cy="141.2" r=".24"/>
<circle cx="163.2" cy="141.2" r=".25"/>
<circle cx="174.2" cy="141.2" r=".25"/>
<circle cx="185.1" cy="141.2" r=".25"/>
<circle cx="152.2" cy="150.8" r=".24"/>
<circle cx="163.2" cy="150.8" r=".25"/>
<circle cx="174.2" cy="150.8" r=".25"/>
<circle cx="185.1" cy="150.8" r=".25"/>
<circle cx="153.6" cy="167.3" r=".25"/>
<circle cx="153.6" cy="176.9" r=".25"/>
<circle cx="164.5" cy="176.9" r=".25"/>
<circle cx="164.5" cy="167.3" r=".25"/>
<circle cx="57.6" cy="38.4" r=".25"/>
<circle cx="57.6" cy="41.1" r=".25"/>
<circle cx="57.6" cy="39.8" r=".25"/>
<circle cx="57.6" cy="42.5" r=".25"/>
<circle cx="57.6" cy="43.9" r=".25"/>
<circle cx="57.6" cy="45.2" r=".25"/>
<circle cx="57.6" cy="46.6" r=".25"/>
<circle cx="57.6" cy="48" r=".25"/>
<circle cx="57.6" cy="50.7" r=".25"/>
<circle cx="57.6" cy="49.3" r=".25"/>
<circle cx="57.6" cy="53.5" r=".25"/>
<circle cx="57.6" cy="52.1" r=".25"/>
<circle cx="57.6" cy="56.2" r=".25"/>
<circle cx="57.6" cy="54.8" r=".25"/>
<circle cx="57.6" cy="57.6" r=".25"/>
<circle cx="57.6" cy="60.3" r=".25"/>
<circle cx="57.6" cy="58.9" r=".25"/>
<circle cx="57.6" cy="63.1" r=".25"/>
<circle cx="57.6" cy="61.7" r=".25"/>
<circle cx="57.6" cy="64.4" r=".25"/>
<circle cx="57.6" cy="67.2" r=".25"/>
<circle cx="57.6" cy="65.8" r=".25"/>
<circle cx="57.6" cy="69.9" r=".25"/>
<circle cx="57.6" cy="68.5" r=".25"/>
<circle cx="57.6" cy="71.3" r=".25"/>
<circle cx="57.6" cy="74" r=".25"/>
<circle cx="57.6" cy="72.6" r=".25"/>
<circle cx="57.6" cy="76.8" r=".25"/>
<circle cx="57.6" cy="75.4" r=".25"/>
<circle cx="57.6" cy="79.5" r=".25"/>
<circle cx="57.6" cy="78.1" r=".25"/>
<circle cx="57.6" cy="94.6" r=".25"/>
<circle cx="57.6" cy="93.2" r=".25"/>
<circle cx="57.6" cy="91.9" r=".25"/>
<circle cx="57.6" cy="90.5" r=".25"/>
<circle cx="57.6" cy="89.1" r=".25"/>
<circle cx="57.6" cy="87.8" r=".25"/>
<circle cx="57.6" cy="86.4" r=".25"/>
<circle cx="57.6" cy="85" r=".25"/>
<circle cx="57.6" cy="83.6" r=".25"/>
<circle cx="57.6" cy="82.3" r=".25"/>
<circle cx="57.6" cy="80.9" r=".25"/>
</g>
<g font-size="1.2">
<text x="5.5" y="8">0.95V_VDDC</text>
<text x="17.8" y="8">BD1</text>
<text x="27.4" y="8">0.95VDDC</text>
<text x="33.2" y="10.7">F6</text>
<text x="36.6" y="7.5">U31</text>
<text x="15.1" y="14.9">HI1812V101R-10</text>
<text x="33" y="13.4">G7</text>
<text x="33" y="14.8">G9</text>
<text x="33.1" y="16.1">H6</text>
<text x="33.1" y="17.5">H8</text>
<text x="33.2" y="12">F8</text>
<text x="33.4" y="18.9">J7</text>
<text x="33.4" y="20.3">J9</text>
<text x="6.9" y="27.2">0.95V_VDDC</text>
<text x="17.8" y="27.2">BD2</text>
<text x="27.4" y="27.2">0.95VDDC</text>
<text x="33.2" y="29.8">E5</text>
<text x="15.1" y="34">HI1812V101R-10</text>
<text x="6.9" y="36.8">0.95V_CVDDC</text>
<text x="17.8" y="36.8">BD3</text>
<text x="27.4" y="36.8">0.95V_VP</text>
<text x="32.6" y="39.5">F10</text>
<text x="33" y="40.9">G5</text>
<text x="51.7" y="36.7">A11</text>
<text x="51.7" y="38.1">B2</text>
<text x="51.7" y="39.5">B5</text>
<text x="51.7" y="40.9">B11</text>
<text x="15.1" y="43.6">HI1812V101R-10</text>
<text x="32.4" y="42.2">H10</text>
<text x="33.4" y="43.6">J5</text>
<text x="51.7" y="42.2">C6</text>
<text x="51.7" y="43.6">C7</text>
<text x="51.7" y="45">C8</text>
<text x="51.7" y="46.3">C9</text>
<text x="51.7" y="47.7">C10</text>
<text x="163.2" y="47.8">0.95VDDC</text>
<text x="208.4" y="47.8">0.95VDDC</text>
<text x="51.7" y="49.1">C13</text>
<text x="51.7" y="50.4">D5</text>
<text x="51.7" y="51.8">E2</text>
<text x="51.7" y="53.2">E11</text>
<text x="6.9" y="56">0.95V_VP</text>
<text x="17.8" y="56">BD4</text>
<text x="27.4" y="56">0.95VP</text>
<text x="33.1" y="58.7">D4</text>
<text x="51.7" y="54.6">F5</text>
<text x="51.7" y="55.9">F7</text>
<text x="51.7" y="57.3">F9</text>
<text x="51.7" y="58.7">F13</text>
<text x="167.2" y="54.6">C240</text>
<text x="167.2" y="55.8">10uF/6.3V</text>
<text x="176.8" y="54.6">C241</text>
<text x="176.8" y="55.8">4.7uF/6.3V</text>
<text x="186.4" y="54.6">C242</text>
<text x="186.4" y="55.8">0.1uF</text>
<text x="194.6" y="54.6">C243</text>
<text x="194.6" y="55.8">0.1uF</text>
<text x="212.4" y="54.6">C248</text>
<text x="212.4" y="55.8">10uF/6.3V</text>
<text x="222" y="54.6">C249</text>
<text x="222" y="55.8">4.7uF/6.3V</text>
<text x="231.6" y="54.6">C250</text>
<text x="231.6" y="55.8">0.1uF</text>
<text x="239.9" y="54.6">C251</text>
<text x="239.9" y="55.8">0.1uF</text>
<text x="15.1" y="62.9">HI1812V101R-10</text>
<text x="32.4" y="60">D11</text>
<text x="32.6" y="62.8">L11</text>
<text x="33.3" y="61.4">L4</text>
<text x="51.7" y="60">G6</text>
<text x="51.7" y="61.4">G8</text>
<text x="51.7" y="62.8">G10</text>
<text x="51.7" y="64.1">H2</text>
<text x="51.7" y="65.5">H5</text>
<text x="51.7" y="66.9">H7</text>
<text x="51.7" y="68.3">H9</text>
<text x="51.7" y="69.6">J6</text>
<text x="51.7" y="71">J8</text>
<text x="163.2" y="68.3">0.95VDDC</text>
<text x="208.4" y="68.3">0.95VDDC</text>
<text x="6.9" y="75.2">1.8V_EXT</text>
<text x="17.8" y="75.2">BD5</text>
<text x="27.4" y="75.2">1.8C_VDDR</text>
<text x="33.2" y="77.9">A5</text>
<text x="51.7" y="72.4">J10</text>
<text x="51.7" y="73.7">J13</text>
<text x="51.7" y="75.1">K5</text>
<text x="51.7" y="76.5">K11</text>
<text x="51.7" y="77.9">L2</text>
<text x="167.2" y="75.2">C244</text>
<text x="167.2" y="76.4">10uF/6.3V</text>
<text x="176.8" y="75.2">C245</text>
<text x="176.8" y="76.4">4.7uF/6.3V</text>
<text x="186.4" y="75.2">C246</text>
<text x="186.4" y="76.4">0.1uF</text>
<text x="194.6" y="75.2">C247</text>
<text x="194.6" y="76.4">0.1uF</text>
<text x="212.4" y="75.2">C252</text>
<text x="212.4" y="76.4">10uF/6.3V</text>
<text x="222" y="75.2">C253</text>
<text x="222" y="76.4">4.7uF/6.3V</text>
<text x="231.6" y="75.2">C254</text>
<text x="231.6" y="76.4">0.1uF</text>
<text x="239.9" y="75.2">C255</text>
<text x="239.9" y="76.4">0.1uF</text>
<text x="15.1" y="82">HI1812V101R-10</text>
<text x="51.7" y="79.2">L5</text>
<text x="51.7" y="80.6">M6</text>
<text x="51.7" y="82">M7</text>
<text x="51.7" y="83.4">M8</text>
<text x="51.7" y="84.7">M9</text>
<text x="51.7" y="86.1">M10</text>
<text x="51.7" y="87.5">M13</text>
<text x="51.7" y="88.9">N5</text>
<text x="163.2" y="87.5">0.95C_VDDC</text>
<text x="208.4" y="87.5">0.95VP</text>
<text x="238.6" y="87.5">0.95VP</text>
<text x="6.9" y="90.3">1.8V_EXT</text>
<text x="17.8" y="90.3">BD6</text>
<text x="27.4" y="90.3">1.8VPH</text>
<text x="33.1" y="93">D8</text>
<text x="33.3" y="94.3">L8</text>
<text x="51.7" y="90.2">N11</text>
<text x="51.7" y="91.6">P2</text>
<text x="51.7" y="93">P5</text>
<text x="51.7" y="94.3">P11</text>
<text x="167.2" y="94.4">C256</text>
<text x="167.2" y="95.6">10uF/6.3V</text>
<text x="176.8" y="94.4">C257</text>
<text x="176.8" y="95.6">4.7uF/6.3V</text>
<text x="186.4" y="94.4">C258</text>
<text x="186.4" y="95.6">0.1uF</text>
<text x="212.4" y="94.4">C259</text>
<text x="212.4" y="95.6">X_100uF6.3V</text>
<text x="224.8" y="94.4">C260</text>
<text x="224.8" y="95.6">X_100uF6.3V</text>
<text x="242.6" y="94.4">C261</text>
<text x="242.6" y="95.6">10uF/6.3V</text>
<text x="252.2" y="94.4">C262</text>
<text x="252.2" y="95.6">4.7uF/6.3V</text>
<text x="261.8" y="94.4">C263</text>
<text x="261.8" y="95.6">0.1uF</text>
<text x="270" y="94.4">C264</text>
<text x="270" y="95.6">0.1uF</text>
<text x="15.1" y="97.2">HI1812V101R-10</text>
<text x="36.7" y="99.1">PI7C9X3G808GP_2</text>
<text x="208.4" y="106.7">0.95VP</text>
<text x="238.6" y="106.7">0.95VP</text>
<text x="242.6" y="113.6">C267</text>
<text x="252.2" y="113.6">C268</text>
<text x="261.8" y="113.6">C269</text>
<text x="270" y="113.6">C270</text>
<text x="212.4" y="115">C265</text>
<text x="212.4" y="116.2">47uF6.3V</text>
<text x="223.4" y="115">C266</text>
<text x="223.4" y="116.2">47uF6.3V</text>
<text x="242.6" y="114.8">10uF/6.3V</text>
<text x="252.2" y="114.8">4.7uF/6.3V</text>
<text x="261.8" y="114.8">0.1uF</text>
<text x="270" y="114.8">0.1uF</text>
<text x="208.4" y="136.9">1.8VDDR</text>
<text x="150.9" y="138.3">1.8VDDR</text>
<text x="154.9" y="146.5">C276</text>
<text x="154.9" y="147.7">47uF6.3V</text>
<text x="165.8" y="146.5">C277</text>
<text x="165.8" y="147.7">10uF/6.3V</text>
<text x="176.8" y="146.5">C278</text>
<text x="176.8" y="147.7">4.7uF/6.3V</text>
<text x="187.7" y="146.5">C279</text>
<text x="187.7" y="147.7">0.1uF</text>
<text x="196" y="146.5">C280</text>
<text x="196" y="147.7">0.1uF</text>
<text x="212.4" y="145.2">C271</text>
<text x="212.4" y="146.4">47uF6.3V</text>
<text x="223.4" y="145.2">C272</text>
<text x="223.4" y="146.4">10uF/6.3V</text>
<text x="234.4" y="145.2">C273</text>
<text x="234.4" y="146.4">4.7uF/6.3V</text>
<text x="245.4" y="145.2">C274</text>
<text x="245.4" y="146.4">0.1uF</text>
<text x="253.6" y="145.2">C275</text>
<text x="253.6" y="146.4">0.1uF</text>
<text x="152.2" y="163">1.8C_VDDR</text>
<text x="156.2" y="172.6">C281</text>
<text x="156.2" y="173.8">10uF/6.3V</text>
<text x="167.2" y="172.6">C282</text>
<text x="167.2" y="173.8">4.7uF/6.3V</text>
<text x="178.1" y="172.6">C283</text>
<text x="178.1" y="173.8">0.1uF</text>
<text x="226.3" y="198.6">Title</text>
<text x="226.3" y="202.7">Size</text>
<text x="231.8" y="200">Test</text>
<text x="231.8" y="202.7">Document Number</text>
<text x="271.6" y="202.7">Rev</text>
<text x="226.3" y="206.9">Date:</text>
<text x="227.7" y="204.1">C</text>
<text x="231.8" y="204.1">&lt;Doc&gt;</text>
<text x="233.4" y="206.9">Monday, November 09, 2026</text>
<text x="253.7" y="206.9">Sheet</text>
<text x="260.6" y="206.9">1</text>
<text x="264.7" y="206.9">of</text>
<text x="268.8" y="206.9">1</text>
<text x="272.9" y="204.1">&lt;RevCode&gt;</text>
</g>
<g font-size="1.2" fill="#00c">
<text x="36.3" y="11.6">VDDC1</text>
<text x="36.3" y="12.9">VDDC2</text>
<text x="36.3" y="14.3">VDDC3</text>
<text x="36.3" y="15.7">VDDC4</text>
<text x="36.3" y="17">VDDC5</text>
<text x="36.3" y="18.4">VDDC6</text>
<text x="36.3" y="19.8">VDDC7</text>
<text x="36.3" y="21.2">VDDC8</text>
<text x="36.3" y="30.7">C_VDDC</text>
<text x="36.3" y="40.3">VP1</text>
<text x="36.3" y="41.7">VP2</text>
<text x="46.9" y="37.6">VSS1</text>
<text x="46.9" y="39">VSS2</text>
<text x="46.9" y="40.3">VSS3</text>
<text x="46.9" y="41.7">VSS4</text>
<text x="36.3" y="43.1">VP3</text>
<text x="36.3" y="44.4">VP4</text>
<text x="46.9" y="43.1">VSS5</text>
<text x="46.9" y="44.4">VSS6</text>
<text x="46.9" y="45.8">VSS7</text>
<text x="46.9" y="47.2">VSS8</text>
<text x="46.3" y="50">VSS10</text>
<text x="46.3" y="51.3">VSS11</text>
<text x="46.3" y="52.7">VSS12</text>
<text x="46.9" y="48.6">VSS9</text>
<text x="36.3" y="59.6">VDDR1</text>
<text x="46.3" y="54.1">VSS13</text>
<text x="46.3" y="55.5">VSS14</text>
<text x="46.3" y="56.8">VSS15</text>
<text x="46.3" y="58.2">VSS16</text>
<text x="46.3" y="59.6">VSS17</text>
<text x="36.3" y="60.9">VDDR2</text>
<text x="36.3" y="62.3">VDDR3</text>
<text x="36.3" y="63.7">VDDR4</text>
<text x="46.3" y="60.9">VSS18</text>
<text x="46.3" y="62.3">VSS19</text>
<text x="46.3" y="63.7">VSS20</text>
<text x="46.3" y="65">VSS21</text>
<text x="46.3" y="66.4">VSS22</text>
<text x="46.3" y="67.8">VSS23</text>
<text x="46.3" y="69.2">VSS24</text>
<text x="46.3" y="70.5">VSS25</text>
<text x="46.3" y="71.9">VSS26</text>
<text x="46.3" y="73.3">VSS27</text>
<text x="46.3" y="74.6">VSS28</text>
<text x="46.3" y="76">VSS29</text>
<text x="46.3" y="77.4">VSS30</text>
<text x="36.3" y="78.7">C_VDDR</text>
<text x="46.3" y="78.7">VSS31</text>
<text x="46.3" y="80.1">VSS32</text>
<text x="46.3" y="81.5">VSS33</text>
<text x="46.3" y="82.9">VSS34</text>
<text x="46.3" y="84.2">VSS35</text>
<text x="46.3" y="85.6">VSS36</text>
<text x="46.3" y="87">VSS37</text>
<text x="46.3" y="88.3">VSS38</text>
<text x="46.3" y="89.7">VSS39</text>
<text x="36.3" y="93.9">VPH1</text>
<text x="36.3" y="95.2">VPH2</text>
<text x="46.3" y="91.1">VSS40</text>
<text x="46.3" y="92.5">VSS41</text>
<text x="46.3" y="93.9">VSS42</text>
<text x="46.3" y="95.2">VSS43</text>
</g>
<g font-size="1">
<text x="28.8" y="1">5</text>
<text x="83.7" y="1">4</text>
<text x="138.5" y="1">3</text>
<text x="193.4" y="1">2</text>
<text x="248.2" y="1">1</text>
<text x=".3" y="27.9">D</text>
<text x="276" y="27.9">D</text>
<text x=".3" y="79.4">C</text>
<text x="276" y="79.4">C</text>
<text x=".3" y="130.8">B</text>
<text x="276" y="130.8">B</text>
<text x=".3" y="182.2">A</text>
<text x="276" y="182.2">A</text>
<text x="28.8" y="208.1">5</text>
<text x="83.7" y="208.1">4</text>
<text x="138.5" y="208.1">3</text>
<text x="193.4" y="208.1">2</text>
<text x="248.2" y="208.1">1</text>
</g>
</svg>
